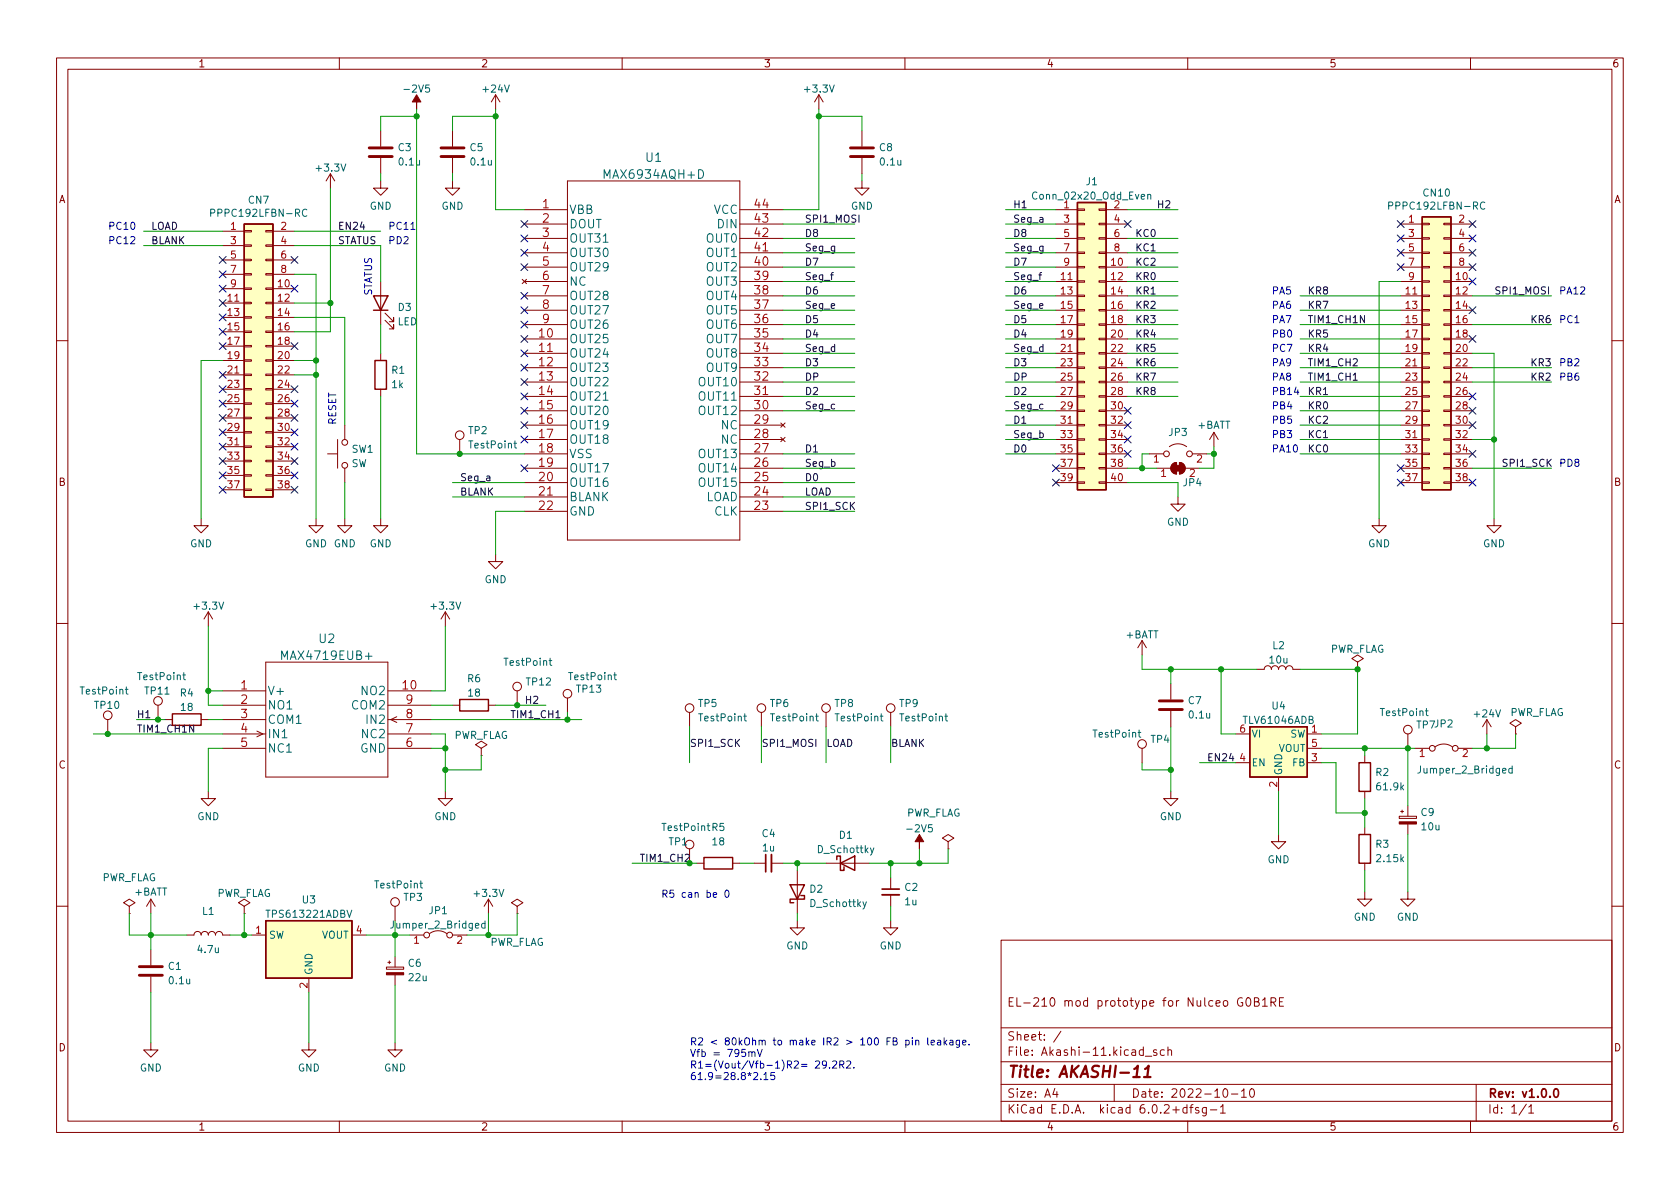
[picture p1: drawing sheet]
<svg xmlns="http://www.w3.org/2000/svg" width="297mm" height="210mm" viewBox="0 0 297 210" stroke-linecap="round" stroke-linejoin="round" font-family="sans-serif">
<g fill="none" stroke="#840000" stroke-width=".18">
<path d="M10 10.2h277v190.1h-277zM12 12.2h273v186.1h-273zM60 10.2v2M87.6 16.8l-.7 1.2M87.6 16.8v2.5M87.6 16.8l.8 1.2M110 10.2v2M144.8 16.8l-.8 1.2M144.8 16.8v2.5M144.8 16.8l.7 1.2M160 10.2v2M210 10.2v2"/>
<path d="M260 10.2v2M58.4 30.7l-.7 1.3M58.4 30.7v2.6M58.4 30.7l.8 1.3M67.3 32v1.3h1.3l-1.3 1.2-1.3-1.2h1.3M67.3 23.1v2.8M67.3 27.9v2.8M80 32v1.3h1.3l-1.3 1.2-1.3-1.2h1.3M80 23.1v2.8M80 27.9v2.8M92.7 37.1h7.6M92.7 39.6h7.6"/>
<path d="M100.3 32h30.5v63.5h-30.5zM130.8 37.1h7.6M130.8 39.6h7.6M152.4 32v1.3h1.3l-1.3 1.2-1.3-1.2h1.3M152.4 23.1v2.8M152.4 27.9v2.8M186.7 37.1h3.8M186.7 39.6h3.8M190.5 39.5h1.3v.2h-1.3zM190.5 37h1.3v.2h-1.3zM194.3 39.5h1.3v.2h-1.3zM194.3 37h1.3v.2h-1.3z"/>
<path d="M195.6 37.1h3.8M195.6 39.6h3.8M247.6 39.6h3.9M251.5 39.5h1.2v.2h-1.2zM255.3 39.5h1.2v.2h-1.2zM256.5 39.6h3.8M39.4 40.9h3.8M39.4 51h3.8M39.4 53.6h3.8M39.4 56.1h3.8M39.4 58.7h3.8M39.4 43.4h3.8"/>
<path d="M39.4 46h3.8M39.4 48.5h3.8M43.2 58.5h1.2v.3h-1.2zM43.2 56h1.2v.3h-1.2zM43.2 53.5h1.2v.2h-1.2zM43.2 50.9h1.2v.3h-1.2zM43.2 48.4h1.2v.2h-1.2zM43.2 45.8h1.2v.3h-1.2zM43.2 43.3h1.2v.3h-1.2zM43.2 40.8h1.2v.2h-1.2zM47 58.5h1.3v.3h-1.3zM47 56h1.3v.3h-1.3z"/>
<path d="M47 53.5h1.3v.2h-1.3zM47 50.9h1.3v.3h-1.3zM47 48.4h1.3v.2h-1.3zM47 45.8h1.3v.3h-1.3zM47 43.3h1.3v.3h-1.3zM47 40.8h1.3v.2h-1.3zM48.3 40.9h3.8M48.3 51h3.8M48.3 53.6h3.8M48.3 56.1h3.8M48.3 58.7h3.8M48.3 43.4h3.8"/>
<path d="M48.3 46h3.8M48.3 48.5h3.8M67.3 49.8v7.6M68.1 56.6l1.5 1.6v-.8v.8h-.8M68.1 55.4l1.5 1.5v-.8v.8h-.8M92.3 49.4l.8 .8M92.7 59.9h7.6M92.7 42.2h7.6M92.7 57.4h7.6M92.7 54.9h7.6M92.7 52.3h7.6M92.7 49.8h7.6"/>
<path d="M92.7 44.7h7.6M92.7 47.2h7.6M93.1 49.4l-.8 .8M130.8 59.9h7.6M130.8 42.2h7.6M130.8 57.4h7.6M130.8 54.9h7.6M130.8 52.3h7.6M130.8 49.8h7.6M130.8 44.7h7.6M130.8 47.2h7.6M186.7 59.9h3.8"/>
<path d="M186.7 42.2h3.8M186.7 57.4h3.8M186.7 54.9h3.8M186.7 52.3h3.8M186.7 49.8h3.8M186.7 44.7h3.8M186.7 47.2h3.8M190.5 59.8h1.3v.3h-1.3zM190.5 57.3h1.3v.2h-1.3zM190.5 54.7h1.3v.3h-1.3zM190.5 52.2h1.3v.2h-1.3zM190.5 49.7h1.3v.2h-1.3z"/>
<path d="M190.5 47.1h1.3v.3h-1.3zM190.5 44.6h1.3v.2h-1.3zM190.5 42h1.3v.3h-1.3zM194.3 59.8h1.3v.3h-1.3zM194.3 57.3h1.3v.2h-1.3zM194.3 54.7h1.3v.3h-1.3zM194.3 52.2h1.3v.2h-1.3zM194.3 49.7h1.3v.2h-1.3zM194.3 47.1h1.3v.3h-1.3zM194.3 44.6h1.3v.2h-1.3zM194.3 42h1.3v.3h-1.3zM195.6 59.9h3.8"/>
<path d="M195.6 42.2h3.8M195.6 57.4h3.8M195.6 54.9h3.8M195.6 52.3h3.8M195.6 49.8h3.8M195.6 44.7h3.8M195.6 47.2h3.8M247.6 59.9h3.9M247.6 42.2h3.9M247.6 57.4h3.9M247.6 54.9h3.9M247.6 52.3h3.9"/>
<path d="M247.6 49.8h3.9M247.6 44.7h3.9M247.6 47.2h3.9M251.5 59.8h1.2v.3h-1.2zM251.5 57.3h1.2v.2h-1.2zM251.5 54.7h1.2v.3h-1.2zM251.5 52.2h1.2v.2h-1.2zM251.5 49.7h1.2v.2h-1.2zM251.5 47.1h1.2v.3h-1.2zM251.5 44.6h1.2v.2h-1.2zM251.5 42h1.2v.3h-1.2zM255.3 59.8h1.2v.3h-1.2z"/>
<path d="M255.3 57.3h1.2v.2h-1.2zM255.3 54.7h1.2v.3h-1.2zM255.3 52.2h1.2v.2h-1.2zM255.3 49.7h1.2v.2h-1.2zM255.3 47.1h1.2v.3h-1.2zM255.3 44.6h1.2v.2h-1.2zM255.3 42h1.2v.3h-1.2zM256.5 59.9h3.8M256.5 42.2h3.8M256.5 57.4h3.8M256.5 54.9h3.8M256.5 52.3h3.8"/>
<path d="M256.5 49.8h3.8M256.5 44.7h3.8M256.5 47.2h3.8M10 60.2h2M39.4 61.2h3.8M39.4 63.7h3.8M39.4 66.3h3.8M39.4 68.8h3.8M39.4 71.4h3.8M39.4 73.9h3.8M39.4 76.4h3.8M39.4 79h3.8"/>
<path d="M43.2 78.9h1.2v.2h-1.2zM43.2 76.3h1.2v.3h-1.2zM43.2 73.8h1.2v.2h-1.2zM43.2 71.2h1.2v.3h-1.2zM43.2 68.7h1.2v.3h-1.2zM43.2 66.2h1.2v.2h-1.2zM43.2 63.6h1.2v.3h-1.2zM43.2 61.1h1.2v.2h-1.2zM47 78.9h1.3v.2h-1.3zM47 76.3h1.3v.3h-1.3zM47 73.8h1.3v.2h-1.3zM47 71.2h1.3v.3h-1.3z"/>
<path d="M47 68.7h1.3v.3h-1.3zM47 66.2h1.3v.2h-1.3zM47 63.6h1.3v.3h-1.3zM47 61.1h1.3v.2h-1.3zM48.3 61.2h3.8M48.3 63.7h3.8M48.3 66.3h3.8M48.3 68.8h3.8M48.3 71.4h3.8M48.3 73.9h3.8M48.3 76.4h3.8M48.3 79h3.8"/>
<path d="M59.7 77.7v5.1M61 75.2v2.5M67.3 62.5v1.2M67.3 68.8v1.3M81.3 77.7v2.6M92.7 62.5h7.6M92.7 65h7.6M92.7 67.6h7.6M92.7 70.1h7.6M92.7 72.6h7.6M92.7 75.2h7.6M92.7 77.7h7.6"/>
<path d="M130.8 62.5h7.6M130.8 65h7.6M130.8 67.6h7.6M130.8 70.1h7.6M130.8 72.6h7.6M130.8 75.2h7.6M130.8 77.7h7.6M138 77.3l.8 .8M138 74.8l.8 .8M138.8 77.3l-.8 .8M138.8 74.8l-.8 .8M186.7 62.5h3.8"/>
<path d="M186.7 65h3.8M186.7 67.6h3.8M186.7 70.1h3.8M186.7 72.6h3.8M186.7 75.2h3.8M186.7 77.7h3.8M190.5 77.6h1.3v.2h-1.3zM190.5 75.1h1.3v.2h-1.3zM190.5 72.5h1.3v.3h-1.3zM190.5 70h1.3v.2h-1.3zM190.5 67.4h1.3v.3h-1.3zM190.5 64.9h1.3v.2h-1.3z"/>
<path d="M190.5 62.4h1.3v.2h-1.3zM194.3 77.6h1.3v.2h-1.3zM194.3 75.1h1.3v.2h-1.3zM194.3 72.5h1.3v.3h-1.3zM194.3 70h1.3v.2h-1.3zM194.3 67.4h1.3v.3h-1.3zM194.3 64.9h1.3v.2h-1.3zM194.3 62.4h1.3v.2h-1.3zM195.6 62.5h3.8M195.6 65h3.8M195.6 67.6h3.8M195.6 70.1h3.8"/>
<path d="M195.6 72.6h3.8M195.6 75.2h3.8M195.6 77.7h3.8M206.8 79a2.54 2.54 0 0 1 3 0M214.6 76.4l-.7 1.3M214.6 76.4v2.6M214.6 76.4l.8 1.3M247.6 62.5h3.9M247.6 65h3.9M247.6 67.6h3.9M247.6 70.1h3.9M247.6 72.6h3.9"/>
<path d="M247.6 75.2h3.9M247.6 77.7h3.9M251.5 77.6h1.2v.2h-1.2zM251.5 75.1h1.2v.2h-1.2zM251.5 72.5h1.2v.3h-1.2zM251.5 70h1.2v.2h-1.2zM251.5 67.4h1.2v.3h-1.2zM251.5 64.9h1.2v.2h-1.2zM251.5 62.4h1.2v.2h-1.2zM255.3 77.6h1.2v.2h-1.2zM255.3 75.1h1.2v.2h-1.2zM255.3 72.5h1.2v.3h-1.2z"/>
<path d="M255.3 70h1.2v.2h-1.2zM255.3 67.4h1.2v.3h-1.2zM255.3 64.9h1.2v.2h-1.2zM255.3 62.4h1.2v.2h-1.2zM256.5 62.5h3.8M256.5 65h3.8M256.5 67.6h3.8M256.5 70.1h3.8M256.5 72.6h3.8M256.5 75.2h3.8M256.5 77.7h3.8M285 60.2h2"/>
<path d="M35.6 91.7v1.3h1.2l-1.2 1.2-1.3-1.2h1.3M39.4 81.5h3.8M39.4 84.1h3.8M39.4 86.6h3.8M43.2 86.5h1.2v.2h-1.2zM43.2 83.9h1.2v.3h-1.2zM43.2 81.4h1.2v.3h-1.2zM47 86.5h1.3v.2h-1.3zM47 83.9h1.3v.3h-1.3zM47 81.4h1.3v.3h-1.3zM48.3 81.5h3.8M48.3 84.1h3.8"/>
<path d="M48.3 86.6h3.8M55.9 91.7v1.3h1.2l-1.2 1.2-1.3-1.2h1.3M57.9 80.3h1.8M61 91.7v1.3h1.2l-1.2 1.2-1.3-1.2h1.3M61 82.8v2.5M67.3 91.7v1.3h1.3l-1.3 1.2-1.3-1.2h1.3M87.6 98v1.3h1.3l-1.3 1.3-1.2-1.3h1.2M92.7 80.3h7.6M92.7 82.8h7.6M92.7 85.3h7.6M92.7 87.9h7.6M92.7 90.4h7.6"/>
<path d="M130.8 80.3h7.6M130.8 82.8h7.6M130.8 85.3h7.6M130.8 87.9h7.6M130.8 90.4h7.6M186.7 80.3h3.8M186.7 82.8h3.8M186.7 85.3h3.8M190.5 85.2h1.3v.3h-1.3zM190.5 82.7h1.3v.2h-1.3zM190.5 80.1h1.3v.3h-1.3zM194.3 85.2h1.3v.3h-1.3z"/>
<path d="M194.3 82.7h1.3v.2h-1.3zM194.3 80.1h1.3v.3h-1.3zM195.6 80.3h3.8M195.6 82.8h3.8M195.6 85.3h3.8M203.2 80.3h2.5M204.5 82.8h2.5M207.3 82.1l.7-.3v2a1.02 1.02 0 0 1-.9-.6 1.02 1.02 0 0 1 .2-1.1zM208.3 87.9v1.2h1.2l-1.2 1.3-1.3-1.3h1.3M208.5 81.8a1.02 1.02 0 0 1 1 1 1.02 1.02 0 0 1-1 1zM209.5 82.8h2.6M210.8 80.3h2.6"/>
<path d="M243.8 91.7v1.3h1.3l-1.3 1.2-1.2-1.2h1.2M247.6 80.3h3.9M247.6 82.8h3.9M247.6 85.3h3.9M251.5 85.2h1.2v.3h-1.2zM251.5 82.7h1.2v.2h-1.2zM251.5 80.1h1.2v.3h-1.2zM255.3 85.2h1.2v.3h-1.2zM255.3 82.7h1.2v.2h-1.2zM255.3 80.1h1.2v.3h-1.2zM256.5 80.3h3.8M256.5 82.8h3.8"/>
<path d="M256.5 85.3h3.8M264.2 91.7v1.3h1.2l-1.2 1.2-1.3-1.2h1.3M10 110.2h2M36.8 108.2l-.7 1.3M36.8 108.2v2.5M36.8 108.2l.8 1.3M47 117.1h21.6v20.3h-21.6zM78.7 108.2l-.7 1.3M78.7 108.2v2.5M78.7 108.2l.8 1.3M201.9 113.3l-.7 1.2M201.9 113.3v2.5"/>
<path d="M201.9 113.3l.8 1.2M222.2 118.4h1.3a.64 .64 0 0 1 .7-.7 .64 .64 0 0 1 .6 .7 .64 .64 0 0 1 .6-.7 .64 .64 0 0 1 .7 .7 .64 .64 0 0 1 .6-.7 .64 .64 0 0 1 .6 .7 .64 .64 0 0 1 .7-.7 .64 .64 0 0 1 .6 .7h1.3M240 117.1l1-.6-1-.7-1 .7 1 .6v1.3M240 118.4h.1M285 110.2h2M19 127.2v2.6M27.9 124.7v2.5M29.2 127.2h1.3M35.6 127.2h1.2M36.8 139.9v1.3h1.3l-1.3 1.3-1.2-1.3h1.2M39.4 129.8h7.6M39.4 132.3h7.6"/>
<path d="M39.4 124.7h7.6M39.4 127.2h7.6M39.4 122.2h7.6M45.4 129.3l1.1 .5-1.1 .5M68.6 129.8h7.6M68.6 132.3h7.6M68.6 124.7h7.6M68.6 127.2h7.6M68.6 122.2h7.6M70.2 126.7l-1.1 .5 1.1 .6M78.7 139.9v1.3h1.3l-1.3 1.3-1.2-1.3h1.2M80 124.7h1.3"/>
<path d="M85.1 132.3l1-.6-1-.6-1 .6 1 .6v1.3M85.1 133.6h.1M86.4 124.7h1.2M91.4 122.2v2.5M100.3 123.4v2.6M121.9 126v2.5M134.6 126v2.5M146 126v2.5M157.5 126v2.5M201.9 132.3v2.6M207 139.9v1.3h1.3l-1.3 1.3-1.3-1.3h1.3M207 120.9v2.8"/>
<path d="M207 125.7v2.8M218.4 129.8h2.6M218.4 134.9h2.6M226.1 137.4v2.5M231.1 129.8h2.6M231.1 134.9h2.6M231.1 132.3h2.6M241.3 133.6v1.3M241.3 139.9v1.3M248.9 129.8v2.5M250.2 132.3h2.5M253.7 132.1a2.54 2.54 0 0 1 3.1 0"/>
<path d="M257.8 132.3h2.5M262.9 127.2l-.8 1.3M262.9 127.2v2.6M262.9 127.2l.8 1.3M268 128.5l1-.6-1-.7-1 .7 1 .6v1.3M268 129.8h.1M26.7 159v2.5M26.7 159l-.8 1.3M26.7 159l.7 1.3M86.4 159l-.8 1.3M86.4 159v2.5M86.4 159l.7 1.3"/>
<path d="M121.9 150.1v2.5M123.2 152.6h1.3M129.5 152.6h1.3M133.3 152.6h2.1M136.4 152.6h2M141 153.9v7.6M146 152.6h7.7M157.5 155.2v2M157.5 158.2v2.1M167.6 148.8l1.1-.6-1.1-.6-1 .6 1 .6v1.3M167.6 150.1h.1M226.1 147.6v1.2h1.2l-1.2 1.3-1.3-1.3h1.3"/>
<path d="M241.3 157.7v1.3h1.3l-1.3 1.3-1.3-1.3h1.3M241.3 146.3v1.3M241.3 152.6v1.3M247.4 144.3h3v.4h-3zM247.6 143.5h.6M247.9 143.3v.5M248.9 157.7v1.3h1.3l-1.3 1.3-1.3-1.3h1.3M248.9 142.5v1.8M248.9 145.7v1.9M10 160.2h2M22.9 160.3l1-.7-1-.6-1.1 .6 1.1 .7v1.2M22.9 161.5h.1"/>
<path d="M26.7 167.9v2.8M26.7 172.7v2.8M33 165.3h1.3a.64 .64 0 0 1 .6-.6 .64 .64 0 0 1 .7 .6 .64 .64 0 0 1 .6-.6 .64 .64 0 0 1 .6 .6 .64 .64 0 0 1 .7-.6 .64 .64 0 0 1 .6 .6 .64 .64 0 0 1 .6-.6 .64 .64 0 0 1 .7 .6h1.2M43.2 160.3l1-.7-1-.6-1 .6 1 .7v1.2M43.2 161.5h.1M44.4 165.3h2.6M54.6 173v2.5M62.2 165.3h2.6M68.3 171h3.1v.4h-3.1zM68.6 170.2h.5M68.8 169.9v.5M69.8 160.3v2.5"/>
<path d="M69.8 169.2v1.8M69.8 172.4v1.8M72.4 165.3h2.5M75.9 165.1a2.54 2.54 0 0 1 3.1 0M80 165.3h2.5M91.4 160.3l1.1-.7-1.1-.6-1 .6 1 .7v1.2M91.4 161.5h.1M141 162.8v1.3h1.2l-1.2 1.2-1.3-1.2h1.3M157.5 162.8v1.3h1.2l-1.2 1.2-1.3-1.2h1.3M177 166.3h108v32h-108zM219.6 176.5a.74 .74 0 0 0-.9 .5 .74 .74 0 0 0 .6 .9l.4-.1v-.5h-.3M220.4 176.6l.2-.2a.81 .81 0 0 1 .6 .7 .81 .81 0 0 1-.3 .8h-.1a.81 .81 0 0 1-.4-1.3z"/>
<path d="M221.8 177.1h.6l.2-.2-.2-.4-.6-.1v1.5h.6l.2-.3a.39 .39 0 0 0-.3-.5M223.2 176.9l.4-.5v1.5M223.2 177.9h.9M224.7 177.2l.7-.1 .2-.2-.1-.3-.2-.2h-.6v1.5M225.1 177.2l.5 .7M226.2 177.1h.5M226.9 176.4h-.7v1.5h.7M285 160.2h2M26.7 184.4v1.3h1.2l-1.2 1.2-1.3-1.2h1.3M54.6 184.4v1.3h1.3l-1.3 1.2-1.3-1.2h1.3M60 198.3v2M69.8 184.4v1.3h1.3l-1.3 1.2-1.2-1.2h1.2"/>
<path d="M110 198.3v2M160 198.3v2M177 194.8h108M177 191.8h108M177 187.8h108M177 181.8h108M186.5 192.5l-.4 1h1M186.9 193v1M187.6 182.4l-1.3 1.9M197 191.8v3M202.5 186.8h1.1M204.5 185.7l-.4-.1-.2 .2 .1 .3 .5 .1v.4h-.6"/>
<path d="M205.9 185.7l-.5-.1-.3 .3v.4l.2 .3h.6M206.5 185.8l.2-.2 .4 .1v.9M206.5 185.1v1.5M209.9 195.9l-.5-.1-.3 .3v.4l.2 .3h.6M209.9 195.3v1.5M210 198.3v2M210.4 195.8h.5M210.9 195.3l-.3 .2v1.3M211.9 195.9l-.3-.1-.2 .2v.3l.5 .1v.4h-.5M213.3 195.8v1.2l-.3 .3h-.4M213.3 195.9l-.4-.1-.3 .3v.4l.1 .3h.6M214 196.3h1.1"/>
<path d="M215.8 195.8l.4-.5v1.5M215.8 196.8h.8M216.4 192.6l.2-.1a.81 .81 0 0 1 .6 .7 .81 .81 0 0 1-.3 .8h-.2a.81 .81 0 0 1-.6-.6 .81 .81 0 0 1 .3-.8zM217.7 193.5h1.2M219.5 193l.4-.5v1.5M219.5 194h.9M221.1 192.7l.2-.2a.81 .81 0 0 1 .6 .7 .81 .81 0 0 1-.3 .8h-.2a.81 .81 0 0 1-.3-1.3zM260 198.3v2M261 191.8v6.5M269.9 195.3l-1.3 1.9M270.3 195.8l.4-.5v1.5M270.3 196.8h.9"/>
<circle cx="61" cy="78.2" r=".51"/>
<circle cx="81.3" cy="77" r=".76"/>
<circle cx="61" cy="82.3" r=".51"/>
<circle cx="206.2" cy="80.3" r=".51"/>
<circle cx="210.3" cy="80.3" r=".51"/>
<circle cx="19" cy="126.5" r=".76"/>
<circle cx="27.9" cy="123.9" r=".76"/>
<circle cx="91.4" cy="121.4" r=".76"/>
<circle cx="100.3" cy="122.7" r=".76"/>
<circle cx="121.9" cy="125.2" r=".76"/>
<circle cx="134.6" cy="125.2" r=".76"/>
<circle cx="146" cy="125.2" r=".76"/>
<circle cx="157.5" cy="125.2" r=".76"/>
<circle cx="201.9" cy="131.6" r=".76"/>
<circle cx="248.9" cy="129" r=".76"/>
<circle cx="253.2" cy="132.3" r=".51"/>
<circle cx="257.3" cy="132.3" r=".51"/>
<circle cx="69.8" cy="159.5" r=".76"/>
<circle cx="121.9" cy="149.3" r=".76"/>
<circle cx="75.4" cy="165.3" r=".51"/>
<circle cx="79.5" cy="165.3" r=".51"/>
</g>
<path d="M135.4 151.1v3.1M156 157.2h3M274.9 192.6l.2-.1a.81 .81 0 0 1 .5 .7 .81 .81 0 0 1-.3 .8h-.1a.82 .82 0 0 1-.6-.6 .82 .82 0 0 1 .3-.8z" fill="none" stroke="#840000" stroke-width=".3"/>
<path d="M200.4 190.5h1.1M200.5 189l.7-.5-.3 2M202.3 190.5h1.1M202.5 189l.6-.5-.3 2" fill="none" stroke="#840000" stroke-width=".4"/>
<g fill="none" stroke="#006464" stroke-width=".18">
<path d="M37.3 37.7l.6-.1 .1-.2-.1-.3-.6-.1v1.3M54.2 37.1a.6 .6 0 0 0-.8 .4 .6 .6 0 0 0 .6 .8l.2-.2M202.9 34.5l.2-.1h.3l.1 .8M202.9 34.4v.8M245.5 36.4l.6-.1 .2-.2-.1-.3-.7-.1v1.3M262.5 35.8a.6 .6 0 0 0-.8 .5 .6 .6 0 0 0 .6 .7l.2-.1M90.9 78.4h.4M91 78v1.1l.3 .1M32.3 119.4h.5M32.5 118.9v1.1l.3 .2M97.1 116.8h.5M97.3 116.4v1.1l.3 .2"/>
<path d="M108.5 119.4h.5M108.7 118.9v1.1l.3 .2M22.2 121.9h.4M22.3 121.5v1.1l.3 .1M131.5 126.6h.5M131.7 126.2v1.1l.3 .2M144.2 126.6h.5M144.4 126.2v1.1l.3 .2M155.6 126.6h.5M155.8 126.2v1.1l.3 .2M167.1 126.6h.4M167.2 126.2v1.1l.3 .2"/>
<path d="M201.2 129.5h.5M201.4 129.1v1.1l.3 .2M252 125.7h.5M252.2 125.3v1.1l.3 .2M267.4 135.9h-.4l-.2 .2 .1 .6h.5M267.4 135.4v1.3M74.2 156.2h.5M74.4 155.8v1.1l.3 .1M153.2 159.5l-.4 1.1-.2 .1M154.5 149.9l-.4 1.2-.2 .1M61.4 160.9l.4 1.3 .4-1.3M85.8 163.3h-.4l-.2 .2 .1 .6h.5"/>
<path d="M85.8 162.9v1.2"/>
</g>
<g fill="none" stroke="#840000" stroke-width=".25">
<path d="M43.2 39.6h5.1v48.3h-5.1zM190.5 35.8h5.1v50.8h-5.1zM251.5 38.3h5v48.3h-5zM66 52.3h2.6l-1.3 2.6zM66 54.9h2.6M66.3 63.7h2v5.1h-2zM30.5 126.2h5.1v2.1h-5.1zM81.3 123.7h5.1v2h-5.1zM221 128.5h10.1v8.9h-10.1zM240.3 134.9h2v5h-2zM124.5 151.6h5v2.1h-5zM139.7 156.5h2.5l-1.2 2.5z"/>
<path d="M141.6 158.4h.6v.6h-2.5v.6h.6M148 152v-.6h.6v2.5h.6v-.6M148.6 152.6l2.5-1.2v2.5zM240.3 147.6h2v5h-2zM47 162.8h15.2v10.2h-15.2z"/>
</g>
<g fill="#ffffc2" stroke="#ffffc2" stroke-width=".18">
<path d="M221 128.5h10.1v8.9h-10.1z"/>
<path d="M251.5 38.3h5v48.3h-5z"/>
<path d="M43.2 39.6h5.1v48.3h-5.1z"/>
<path d="M47 162.8h15.2v10.2h-15.2z"/>
<path d="M190.5 35.8h5.1v50.8h-5.1z"/>
</g>
<path d="M65.3 27.7h4M65.3 26.2h4M78 27.7h4M78 26.2h4M150.4 27.7h4M150.4 26.2h4M205 125.5h4M205 123.9h4M24.6 172.5h4.1M24.6 170.9h4.1" fill="none" stroke="#840000" stroke-width=".51"/>
<g fill="#840000" stroke="#840000" stroke-width=".18">
<path d="M68.3 172h3.1v.4h-3.1z"/>
<path d="M247.4 145.3h3v.4h-3z"/>
<path d="M207.8 82.3h1v1h-1z"/>
<path d="M207.3 82.1l.7-.3v2a1.02 1.02 0 0 1-.9-.6 1.02 1.02 0 0 1 .2-1.1z"/>
<path d="M208.5 81.8a1.02 1.02 0 0 1 1 1 1.02 1.02 0 0 1-1 1z"/>
<path d="M73.7 16.8l.7 1.2h-.7v1.3v-1.3h-.8z"/>
<path d="M162.6 147.6l.7 1.2h-.7v1.3v-1.3h-.8z"/>
</g>
<path d="M136.4 151.1v3.1M156 158.2h3" fill="none" stroke="#840000" stroke-width=".33"/>
<path d="M239.3 67.2h.7M98.3 126.9h.7" fill="none" stroke="#0f0f0f" stroke-width=".18"/>
<g fill="none" stroke="#0000c2" stroke-width=".18">
<path d="M72.6 40.6h.8M128.3 157.5l.2-.1a.68 .68 0 0 1 .4 .6 .68 .68 0 0 1-.4 .7l-.2-.1-.1-.4zM132.4 186.1l.2-.1h.3v.8M132.9 186.2l.2-.2h.3l.1 .8M133.9 185.6l.4 1.2 .5-1.2M134.5 190.8v.1M135.1 190l.3-.3v1.2M135.1 190.9h.7M136.9 189.7h-.6v.6l.2-.2 .4 .1 .1 .2-.1 .4-.1 .1-.5-.1M146.1 188.2l-.2 .2h-.3l-.2-.2 .1-.5 .4-.1 .2 .1a.84 .84 0 0 1-.3 1.2h-.3M146.7 188.8v.1M147.2 187.7l.5-.1 .2 .4-.7 .9h.7"/>
<path d="M148.5 188.3l.6-.1 .1-.2v-.3l-.7-.1v1.3M148.8 188.3l.4 .6M149.7 187.7l.5-.1 .2 .4-.8 .9h.8M151 188.8v.1M161.3 183.5v.1M161.3 183.9v.9M161.9 184.1l.2-.2 .3 .1 .1 .8M161.9 183.9v.9M164 183.5v1.1l.2 .2M164.6 184.4l.6-.2v-.2l-.4-.1-.2 .2 .1 .6h.5M165.8 184h.5v.8M166.3 184.2l-.4 .1-.2 .2 .2 .3 .4-.1"/>
<path d="M166.9 183.5v1.3M167.1 184.3l.3 .5M167.4 183.9l-.5 .5M168 184h.4l.1 .8M168.5 184.2l-.4 .1-.2 .2 .2 .3 .4-.1M169.7 183.9v1.1l-.3 .2h-.3M169.7 184l-.4-.1-.3 .3 .2 .5h.5M170.2 184.4l.6-.2-.1-.2-.3-.1-.2 .2 .1 .6h.4M171.3 184.7v.1"/>
</g>
<g fill="none" stroke="#009600" stroke-width=".18">
<path d="M73.7 19.3v61h19M87.6 19.3v17.8h5.1M144.8 19.3v17.8h-6.4M58.4 33.3v25.4h-6.3M67.3 30.7v1.3M73.7 20.6h-6.4v2.5M80 30.7v1.3M87.6 20.6h-7.6v2.5M138.4 39.6h12.7M144.8 20.6h7.6v2.5M152.4 30.7v1.3M177.8 37.1h8.9"/>
<path d="M177.8 39.6h8.9M199.4 37.1h8.9M25.4 40.9h14M25.4 43.4h14M52.1 43.4h15.2v6.4M52.1 40.9h15.2M52.1 56.1h8.9v19.1M52.1 48.5h3.8v43.2M52.1 53.6h6.3M67.3 57.4v5.1M138.4 52.3h12.7M138.4 57.4h12.7"/>
<path d="M138.4 44.7h12.7M138.4 42.2h12.7M138.4 47.2h12.7M138.4 49.8h12.7M138.4 59.9h12.7M138.4 54.9h12.7M177.8 52.3h8.9M177.8 57.4h8.9M177.8 44.7h8.9M177.8 42.2h8.9M177.8 47.2h8.9M177.8 49.8h8.9"/>
<path d="M177.8 59.9h8.9M177.8 54.9h8.9M199.4 52.3h8.9M199.4 57.4h8.9M199.4 44.7h8.9M199.4 42.2h8.9M199.4 47.2h8.9M199.4 49.8h8.9M199.4 59.9h8.9M199.4 54.9h8.9M229.9 52.3h17.7M229.9 57.4h17.7"/>
<path d="M229.9 59.9h17.7M229.9 54.9h17.7M247.6 49.8h-3.8v41.9M260.3 52.3h14M260.3 57.4h14M39.4 63.7h-3.8v28M52.1 66.3h3.8M52.1 63.7h3.8M67.3 70.1v21.6M138.4 70.1h12.7M138.4 62.5h12.7M138.4 65h12.7"/>
<path d="M138.4 67.6h12.7M138.4 72.6h12.7M177.8 70.1h8.9M177.8 62.5h8.9M177.8 65h8.9M177.8 67.6h8.9M177.8 72.6h8.9M177.8 75.2h8.9M177.8 77.7h8.9M199.4 70.1h8.9M199.4 62.5h8.9M199.4 65h8.9"/>
<path d="M199.4 67.6h8.9M214.6 79v3.8h-2.5M229.9 70.1h17.7M229.9 62.5h17.7M229.9 65h17.7M229.9 67.6h17.7M229.9 72.6h17.7M229.9 75.2h17.7M229.9 77.7h17.7M260.3 62.5h3.9v29.2M260.3 65h14M260.3 67.6h14"/>
<path d="M260.3 77.7h3.9M61 85.3v6.4M80 85.3h12.7M80 87.9h12.7M92.7 90.4h-5.1v7.6M138.4 80.3h12.7M138.4 82.8h12.7M138.4 85.3h12.7M138.4 87.9h12.7M138.4 90.4h12.7M177.8 80.3h8.9M199.4 82.8h5.1"/>
<path d="M199.4 85.3h8.9v2.6M203.2 80.3h-1.3v2.5M213.4 80.3h1.2M229.9 80.3h17.7M260.3 82.8h14M36.8 110.7v14h2.6M78.7 110.7v11.5h-2.5M201.9 115.8v2.6h20.3M207 118.4v2.5M215.9 118.4v11.4h2.5M229.9 118.4h10.1v11.4h-6.3M16.5 129.8h22.9"/>
<path d="M24.1 127.2h5.1M36.8 127.2h2.6M36.8 122.2h2.6M39.4 132.3h-2.6v7.6M76.2 127.2h26.7M76.2 129.8h2.5v10.1M76.2 132.3h2.5M76.2 124.7h3.8M85.1 133.6v2.5h-6.4M87.6 124.7h8.9M100.3 126v1.2M121.9 128.5v6.4"/>
<path d="M134.6 128.5v6.4M146 128.5v6.4M157.5 128.5v6.4M201.9 134.9v1.2h5.1M207 128.5v11.4M212.1 134.9h6.3M226.1 139.9v7.7M233.7 132.3h16.5M233.7 134.9h2.5v8.9h5.1M241.3 132.3v1.3M248.9 132.3v10.2M262.9 129.8v2.5"/>
<path d="M268 129.8v2.5h-7.7M111.8 152.6h11.4M130.8 152.6h2.5M138.4 152.6h7.6M141 152.6v1.3M157.5 152.6v2.6M162.6 150.1v2.5M167.6 150.1v2.5h-13.9M241.3 141.2v5.1M241.3 153.9v3.8M248.9 147.6v10.1M22.9 161.5v3.8h10.1"/>
<path d="M26.7 161.5v6.4M26.7 175.5v8.9M40.6 165.3h3.8M43.2 161.5v3.8M54.6 175.5v8.9M64.8 165.3h7.6M69.8 162.8v6.4M69.8 174.2v10.2M86.4 161.5v3.8M91.4 161.5v3.8h-8.9M141 161.5v1.3M157.5 160.3v2.5"/>
</g>
<g fill="none" stroke="#000084" stroke-width=".18">
<path d="M92.1 39l1.2 1.2M93.3 39l-1.2 1.2M198.8 39l1.2 1.2M200 39l-1.2 1.2M247 39l1.3 1.2M248.3 39l-1.3 1.2M259.7 39l1.3 1.2M261 39l-1.3 1.2M38.8 58.1l1.2 1.2M38.8 53l1.2 1.2M38.8 55.5l1.2 1.2M38.8 50.4l1.2 1.3"/>
<path d="M38.8 47.9l1.2 1.2M38.8 45.4l1.2 1.2M40 58.1l-1.2 1.2M40 53l-1.2 1.2M40 55.5l-1.2 1.2M40 50.4l-1.2 1.3M40 47.9l-1.2 1.2M40 45.4l-1.2 1.2M51.5 45.4l1.2 1.2M51.5 50.4l1.2 1.3M52.7 45.4l-1.2 1.2M52.7 50.4l-1.2 1.3"/>
<path d="M92.1 59.3l1.2 1.2M92.1 56.8l1.2 1.2M92.1 54.2l1.2 1.3M92.1 51.7l1.2 1.2M92.1 44.1l1.2 1.2M92.1 46.6l1.2 1.2M92.1 41.5l1.2 1.3M93.3 59.3l-1.2 1.2M93.3 56.8l-1.2 1.2M93.3 54.2l-1.2 1.3M93.3 51.7l-1.2 1.2M93.3 44.1l-1.2 1.2"/>
<path d="M93.3 46.6l-1.2 1.2M93.3 41.5l-1.2 1.3M247 46.6l1.3 1.2M247 41.5l1.3 1.3M247 44.1l1.3 1.2M248.3 41.5l-1.3 1.3M248.3 46.6l-1.3 1.2M248.3 44.1l-1.3 1.2M259.7 46.6l1.3 1.2M259.7 59.3l1.3 1.2M259.7 54.2l1.3 1.3M259.7 49.2l1.3 1.2"/>
<path d="M259.7 44.1l1.3 1.2M259.7 41.5l1.3 1.3M261 46.6l-1.3 1.2M261 59.3l-1.3 1.2M261 54.2l-1.3 1.3M261 49.2l-1.3 1.2M261 44.1l-1.3 1.2M261 41.5l-1.3 1.3M38.8 65.7l1.2 1.2M38.8 78.4l1.2 1.2M38.8 75.8l1.2 1.3M38.8 73.3l1.2 1.2"/>
<path d="M38.8 60.6l1.2 1.2M38.8 68.2l1.2 1.2M38.8 70.8l1.2 1.2M40 65.7l-1.2 1.2M40 78.4l-1.2 1.2M40 75.8l-1.2 1.3M40 73.3l-1.2 1.2M40 60.6l-1.2 1.2M40 70.8l-1.2 1.2M40 68.2l-1.2 1.2M51.5 70.8l1.2 1.2M51.5 73.3l1.2 1.2"/>
<path d="M51.5 75.8l1.2 1.3M51.5 60.6l1.2 1.2M51.5 68.2l1.2 1.2M51.5 78.4l1.2 1.2M52.7 73.3l-1.2 1.2M52.7 70.8l-1.2 1.2M52.7 60.6l-1.2 1.2M52.7 75.8l-1.2 1.3M52.7 68.2l-1.2 1.2M52.7 78.4l-1.2 1.2M92.1 61.9l1.2 1.2M92.1 66.9l1.2 1.3"/>
<path d="M92.1 64.4l1.2 1.2M92.1 77.1l1.2 1.2M92.1 74.6l1.2 1.2M92.1 69.5l1.2 1.2M92.1 72l1.2 1.2M93.3 61.9l-1.2 1.2M93.3 66.9l-1.2 1.3M93.3 64.4l-1.2 1.2M93.3 77.1l-1.2 1.2M93.3 74.6l-1.2 1.2M93.3 69.5l-1.2 1.2M93.3 72l-1.2 1.2"/>
<path d="M198.8 79.6l1.2 1.3M198.8 72l1.2 1.2M198.8 74.6l1.2 1.2M198.8 77.1l1.2 1.2M200 79.6l-1.2 1.3M200 72l-1.2 1.2M200 74.6l-1.2 1.2M200 77.1l-1.2 1.2M259.7 79.6l1.3 1.3M259.7 69.5l1.3 1.2M259.7 74.6l1.3 1.2M259.7 72l1.3 1.2"/>
<path d="M261 69.5l-1.3 1.2M261 79.6l-1.3 1.3M261 72l-1.3 1.2M261 74.6l-1.3 1.2M38.8 86l1.2 1.2M38.8 83.5l1.2 1.2M38.8 80.9l1.2 1.2M40 86l-1.2 1.2M40 83.5l-1.2 1.2M40 80.9l-1.2 1.2M51.5 80.9l1.2 1.2M51.5 83.5l1.2 1.2"/>
<path d="M51.5 86l1.2 1.2M52.7 80.9l-1.2 1.2M52.7 83.5l-1.2 1.2M52.7 86l-1.2 1.2M92.1 82.2l1.2 1.2M93.3 82.2l-1.2 1.2M186.1 84.7l1.2 1.2M186.1 82.2l1.2 1.2M187.3 84.7l-1.2 1.2M187.3 82.2l-1.2 1.2M247 82.2l1.3 1.2M247 84.7l1.3 1.2"/>
<path d="M248.3 82.2l-1.3 1.2M248.3 84.7l-1.3 1.2M259.7 84.7l1.3 1.2M261 84.7l-1.3 1.2"/>
</g>
<g fill="#009600" stroke="#009600" stroke-width=".18">
<circle cx="121.9" cy="152.6" r=".46"/>
<circle cx="162.6" cy="152.6" r=".46"/>
<circle cx="157.5" cy="152.6" r=".46"/>
<circle cx="141" cy="152.6" r=".46"/>
<circle cx="144.8" cy="20.6" r=".46"/>
<circle cx="215.9" cy="118.4" r=".46"/>
<circle cx="207" cy="118.4" r=".46"/>
<circle cx="207" cy="136.1" r=".46"/>
<circle cx="241.3" cy="132.3" r=".46"/>
<circle cx="241.3" cy="143.8" r=".46"/>
<circle cx="27.9" cy="127.2" r=".46"/>
<circle cx="19" cy="129.8" r=".46"/>
<circle cx="100.3" cy="127.2" r=".46"/>
<circle cx="78.7" cy="136.1" r=".46"/>
<circle cx="55.9" cy="66.3" r=".46"/>
<circle cx="55.9" cy="63.7" r=".46"/>
<circle cx="81.3" cy="80.3" r=".46"/>
<circle cx="91.4" cy="124.7" r=".46"/>
<circle cx="36.8" cy="122.2" r=".46"/>
<circle cx="58.4" cy="53.6" r=".46"/>
<circle cx="26.7" cy="165.3" r=".46"/>
<circle cx="43.2" cy="165.3" r=".46"/>
<circle cx="78.7" cy="132.3" r=".46"/>
<circle cx="86.4" cy="165.3" r=".46"/>
<circle cx="69.8" cy="165.3" r=".46"/>
<circle cx="73.7" cy="20.6" r=".46"/>
<circle cx="87.6" cy="20.6" r=".46"/>
<circle cx="214.6" cy="80.3" r=".46"/>
<circle cx="201.9" cy="82.8" r=".46"/>
<circle cx="240" cy="118.4" r=".46"/>
<circle cx="264.2" cy="77.7" r=".46"/>
<circle cx="248.9" cy="132.3" r=".46"/>
<circle cx="262.9" cy="132.3" r=".46"/>
</g>
<text font-size="2.8" fill="#840000" x="178" y="190.6">Title: AKASHI-11</text>
<g font-size="2.1" fill="#006464">
<text x="114.2" y="28.6">U1</text>
<text x="107.1" y="31.6">MAX6934AQH+D</text>
<text x="100.6" y="37.8">VBB</text>
<text x="100.6" y="40.4">DOUT</text>
<text x="126.1" y="37.8">VCC</text>
<text x="127" y="40.4">DIN</text>
<text x="100.6" y="42.9">OUT31</text>
<text x="100.6" y="45.4">OUT30</text>
<text x="100.6" y="48">OUT29</text>
<text x="125" y="48">OUT2</text>
<text x="125" y="45.4">OUT1</text>
<text x="125" y="42.9">OUT0</text>
<text x="100.6" y="50.5">NC</text>
<text x="100.6" y="53.1">OUT28</text>
<text x="125" y="53.1">OUT4</text>
<text x="125" y="50.5">OUT3</text>
<text x="100.6" y="55.6">OUT27</text>
<text x="100.6" y="58.1">OUT26</text>
<text x="125" y="58.1">OUT6</text>
<text x="125" y="55.6">OUT5</text>
<text x="100.6" y="60.7">OUT25</text>
<text x="100.6" y="63.2">OUT24</text>
<text x="100.6" y="65.8">OUT23</text>
<text x="125" y="65.8">OUT9</text>
<text x="125" y="63.2">OUT8</text>
<text x="125" y="60.7">OUT7</text>
<text x="100.6" y="68.3">OUT22</text>
<text x="100.6" y="70.8">OUT21</text>
<text x="123.8" y="70.8">OUT11</text>
<text x="123.8" y="68.3">OUT10</text>
<text x="100.6" y="73.4">OUT20</text>
<text x="100.6" y="75.9">OUT19</text>
<text x="123.8" y="73.4">OUT12</text>
<text x="127.5" y="75.9">NC</text>
<text x="100.6" y="78.5">OUT18</text>
<text x="100.6" y="81">VSS</text>
<text x="100.6" y="83.5">OUT17</text>
<text x="123.8" y="83.5">OUT14</text>
<text x="123.8" y="81">OUT13</text>
<text x="127.5" y="78.5">NC</text>
<text x="100.6" y="86.1">OUT16</text>
<text x="100.6" y="88.6">BLANK</text>
<text x="123.8" y="86.1">OUT15</text>
<text x="124.6" y="88.6">LOAD</text>
<text x="100.6" y="91.2">GND</text>
<text x="126.3" y="91.2">CLK</text>
<text x="56.4" y="113.7">U2</text>
<text x="50.2" y="116.7">MAX4719EUB+</text>
<text x="47.2" y="122.9">V+</text>
<text x="47.2" y="125.5">NO1</text>
<text x="62.3" y="125.5">COM2</text>
<text x="64" y="122.9">NO2</text>
<text x="47.2" y="128">COM1</text>
<text x="47.2" y="130.5">IN1</text>
<text x="64.2" y="130.5">NC2</text>
<text x="65.1" y="128">IN2</text>
<text x="47.2" y="133.1">NC1</text>
<text x="63.7" y="133.1">GND</text>
</g>
<g font-size="2.1" fill="#a90000">
<text x="95.9" y="36.8">1</text>
<text x="95.9" y="39.4">2</text>
<text x="95.9" y="41.9">3</text>
<text x="133.5" y="41.9">42</text>
<text x="133.5" y="39.4">43</text>
<text x="133.5" y="36.8">44</text>
<text x="95.9" y="44.4">4</text>
<text x="95.9" y="47">5</text>
<text x="133.5" y="47">40</text>
<text x="133.5" y="44.4">41</text>
<text x="95.9" y="49.5">6</text>
<text x="95.9" y="52.1">7</text>
<text x="133.5" y="52.1">38</text>
<text x="133.5" y="49.5">39</text>
<text x="95.4" y="59.7">10</text>
<text x="95.9" y="54.6">8</text>
<text x="95.9" y="57.1">9</text>
<text x="133.5" y="59.7">35</text>
<text x="133.5" y="57.1">36</text>
<text x="133.5" y="54.6">37</text>
<text x="95.4" y="62.2">11</text>
<text x="95.4" y="64.8">12</text>
<text x="133.5" y="64.8">33</text>
<text x="133.5" y="62.2">34</text>
<text x="95.4" y="67.3">13</text>
<text x="95.4" y="69.8">14</text>
<text x="133.5" y="69.8">31</text>
<text x="133.5" y="67.3">32</text>
<text x="95.4" y="72.4">15</text>
<text x="95.4" y="74.9">16</text>
<text x="95.4" y="77.5">17</text>
<text x="133.5" y="77.5">28</text>
<text x="133.5" y="74.9">29</text>
<text x="133.5" y="72.4">30</text>
<text x="95.4" y="80">18</text>
<text x="95.4" y="82.5">19</text>
<text x="133.5" y="82.5">26</text>
<text x="133.5" y="80">27</text>
<text x="95.4" y="85.1">20</text>
<text x="95.4" y="87.6">21</text>
<text x="133.5" y="87.6">24</text>
<text x="133.5" y="85.1">25</text>
<text x="95.4" y="90.2">22</text>
<text x="133.5" y="90.2">23</text>
<text x="42.6" y="121.9">1</text>
<text x="42.6" y="124.5">2</text>
<text x="71.2" y="121.9">10</text>
<text x="71.8" y="124.5">9</text>
<text x="42.6" y="127">3</text>
<text x="42.6" y="129.5">4</text>
<text x="71.8" y="129.5">7</text>
<text x="71.8" y="127">8</text>
<text x="42.6" y="132.1">5</text>
<text x="71.8" y="132.1">6</text>
</g>
<g font-size="2.1" fill="#840000">
<text x="178" y="178">EL-210 mod prototype for Nulceo G0B1RE</text>
<text x="178" y="184">Sheet: /</text>
<text x="178" y="186.7">File: Akashi-11.kicad_sch</text>
<text x="178" y="196.9">KiCad E.D.A. kicad 6.0.2+dfsg-1</text>
<text x="178" y="194.1">Size: A4</text>
<text x="200" y="194.1">Date: 2022-10-10</text>
<text x="263" y="194.1">Rev: v1.0.0</text>
<text x="263" y="196.9">Id: 1/1</text>
</g>
<g font-size="1.8" fill="#840000">
<text x="35" y="11.9">1</text>
<text x="85" y="11.9">2</text>
<text x="135" y="11.9">3</text>
<text x="185" y="11.9">4</text>
<text x="235" y="11.9">5</text>
<text x="285" y="11.9">6</text>
<text x="10.3" y="35.9">A</text>
<text x="285.3" y="35.9">A</text>
<text x="10.3" y="85.9">B</text>
<text x="285.3" y="85.9">B</text>
<text x="10.3" y="135.9">C</text>
<text x="285.3" y="135.9">C</text>
<text x="10.3" y="185.9">D</text>
<text x="285.3" y="185.9">D</text>
<text x="35" y="199.9">1</text>
<text x="85" y="199.9">2</text>
<text x="135" y="199.9">3</text>
<text x="185" y="199.9">4</text>
<text x="235" y="199.9">5</text>
<text x="285" y="199.9">6</text>
</g>
<g font-size="1.8" fill="#006464">
<text x="71.8" y="16.4">-2V5</text>
<text x="85.5" y="16.4">+24V</text>
<text x="142.4" y="16.4">+3.3V</text>
<text x="70.4" y="26.7">C3</text>
<text x="70.6" y="29.3">0.1u</text>
<text x="83.1" y="26.7">C5</text>
<text x="83.3" y="29.3">0.1u</text>
<text x="155.5" y="26.7">C8</text>
<text x="155.7" y="29.3">0.1u</text>
<text x="56.1" y="30.3">+3.3V</text>
<text x="183" y="35.3">Conn_02x20_Odd_Even</text>
<text x="192.1" y="32.7">J1</text>
<text x="251.7" y="34.7">CN10</text>
<text x="37.9" y="38.3">PPPC192LFBN-RC</text>
<text x="44" y="36">CN7</text>
<text x="65.3" y="37.1">GND</text>
<text x="78" y="37.1">GND</text>
<text x="150.4" y="37.1">GND</text>
<text x="246.2" y="37.1">PPPC192LFBN-RC</text>
<text x="70.3" y="57.5">LED</text>
<text x="70.4" y="55">D3</text>
<text x="69.3" y="66.1">R1</text>
<text x="69.3" y="68.6">1k</text>
<text x="82.9" y="76.8">TP2</text>
<text x="206.7" y="77.1">JP3</text>
<text x="211.8" y="75.8">+BATT</text>
<text x="62.1" y="82.6">SW</text>
<text x="62.2" y="80.1">SW1</text>
<text x="83.1" y="79.3">TestPoint</text>
<text x="209.2" y="86">JP4</text>
<text x="206.3" y="93">GND</text>
<text x="33.6" y="96.8">GND</text>
<text x="53.9" y="96.8">GND GND</text>
<text x="65.3" y="96.8">GND</text>
<text x="241.9" y="96.8">GND</text>
<text x="262.2" y="96.8">GND</text>
<text x="34.5" y="107.8">+3.3V</text>
<text x="76.4" y="107.8">+3.3V</text>
<text x="85.7" y="103.1">GND</text>
<text x="199.1" y="112.9">+BATT</text>
<text x="89.3" y="117.7">TestPoint</text>
<text x="224.5" y="117.3">10u</text>
<text x="225" y="114.8">L2</text>
<text x="235.1" y="115.4">PWR_FLAG</text>
<text x="14.4" y="122.8">TestPoint</text>
<text x="16.8" y="125.3">TP10</text>
<text x="24.5" y="120.3">TestPoint</text>
<text x="25.7" y="122.8">TP11</text>
<text x="31.9" y="123.2">R4</text>
<text x="32" y="125.7">18</text>
<text x="82.7" y="120.6">R6</text>
<text x="82.8" y="123.2">18</text>
<text x="93.1" y="121.2">TP12</text>
<text x="100.7" y="120.3">TestPoint</text>
<text x="102" y="122.5">TP13</text>
<text x="123.5" y="125">TP5</text>
<text x="136.2" y="125">TP6</text>
<text x="147.6" y="125">TP8</text>
<text x="159.1" y="125">TP9</text>
<text x="210.1" y="124.5">C7</text>
<text x="224.9" y="125.5">U4</text>
<text x="80.1" y="130.7">PWR_FLAG</text>
<text x="123.7" y="127.6">TestPoint</text>
<text x="136.4" y="127.6">TestPoint</text>
<text x="147.9" y="127.6">TestPoint</text>
<text x="159.3" y="127.6">TestPoint</text>
<text x="193.4" y="130.4">TestPoint</text>
<text x="203.5" y="131.4">TP4</text>
<text x="210.3" y="127">0.1u</text>
<text x="220" y="128">TLV61046ADB</text>
<text x="221.2" y="130.4">VI</text>
<text x="228" y="130.4">SW</text>
<text x="244.2" y="126.6">TestPoint</text>
<text x="250.5" y="128.8">TP7JP2</text>
<text x="260.8" y="126.8">+24V</text>
<text x="266.8" y="126.6">PWR_FLAG</text>
<text x="221.2" y="135.5">EN</text>
<text x="226" y="133">VOUT</text>
<text x="226.7" y="137.2" transform="rotate(-90 226.7 137.2)">GND</text>
<text x="228.5" y="135.5">FB</text>
<text x="243.3" y="137.2">R2</text>
<text x="251.1" y="136.8">Jumper_2_Bridged</text>
<text x="243.6" y="139.7">61.9k</text>
<text x="34.9" y="145">GND</text>
<text x="76.8" y="145">GND</text>
<text x="117.2" y="146.9">TestPoint R5</text>
<text x="118.3" y="149.5">TP1</text>
<text x="126" y="149.5">18</text>
<text x="134.8" y="148">C4</text>
<text x="148.4" y="148.3">D1</text>
<text x="160.1" y="144.4">PWR_FLAG</text>
<text x="160.7" y="147.2">-2V5</text>
<text x="205" y="145">GND</text>
<text x="243.3" y="149.9">R3</text>
<text x="251.3" y="144.3">C9</text>
<text x="251.4" y="146.8">10u</text>
<text x="17.9" y="155.8">PWR_FLAG</text>
<text x="134.9" y="150.6">1u</text>
<text x="144.7" y="150.9">D_Schottky</text>
<text x="224.1" y="152.6">GND</text>
<text x="243.6" y="152.4">2.15k</text>
<text x="23.8" y="158.4">+BATT</text>
<text x="35.8" y="161.8">L1</text>
<text x="38.2" y="158.6">PWR_FLAG</text>
<text x="53.5" y="159.7">U3</text>
<text x="66.4" y="157.1">TestPoint</text>
<text x="71.4" y="159.3">TP3</text>
<text x="75.9" y="161.6">JP1</text>
<text x="84" y="158.6">+3.3V</text>
<text x="143.2" y="157.8">D2</text>
<text x="143.4" y="160.4">D_Schottky</text>
<text x="160" y="157.5">C2</text>
<text x="160" y="160.1">1u</text>
<text x="47.4" y="162.3">TPS613221ADBV</text>
<text x="47.5" y="166">SW</text>
<text x="56.8" y="166">VOUT</text>
<text x="69.5" y="164.2">Jumper_2_Bridged</text>
<text x="86.5" y="167.3">PWR_FLAG</text>
<text x="139" y="167.9">GND</text>
<text x="155.5" y="167.9">GND</text>
<text x="239.3" y="162.8">GND</text>
<text x="247" y="162.8">GND</text>
<text x="29.8" y="171.5">C1</text>
<text x="35.1" y="168.5">4.7u</text>
<text x="55.2" y="172.5" transform="rotate(-90 55.2 172.5)">GND</text>
<text x="72.2" y="171">C6</text>
<text x="72.3" y="173.5">22u</text>
<text x="30" y="174">0.1u</text>
<text x="24.7" y="189.5">GND</text>
<text x="52.6" y="189.5">GND</text>
<text x="67.9" y="189.5">GND</text>
</g>
<g font-size="1.8" fill="#0000c2">
<text x="19" y="40.6">PC10</text>
<text x="68.6" y="40.6">PC11</text>
<text x="19" y="43.2">PC12</text>
<text x="68.6" y="43.2">PD2</text>
<text x="65.8" y="52.3" transform="rotate(-90 65.8 52.3)">STATUS</text>
<text x="224.8" y="52.1">PA5</text>
<text x="275.6" y="52.1">PA12</text>
<text x="224.8" y="57.1">PA7</text>
<text x="224.8" y="59.7">PB0</text>
<text x="224.8" y="54.6">PA6</text>
<text x="275.6" y="57.1">PC1</text>
<text x="224.8" y="62.2">PC7</text>
<text x="224.8" y="64.8">PA9</text>
<text x="275.6" y="64.8">PB2</text>
<text x="224.8" y="67.3">PA8</text>
<text x="224.8" y="69.8">PB14</text>
<text x="275.6" y="67.3">PB6</text>
<text x="59.4" y="75.2" transform="rotate(-90 59.4 75.2)">RESET</text>
<text x="224.8" y="72.4">PB4</text>
<text x="224.8" y="77.5">PB3</text>
<text x="224.8" y="74.9">PB5</text>
<text x="224.8" y="80">PA10</text>
<text x="275.6" y="82.5">PD8</text>
<text x="116.8" y="158.7">R5 can be 0</text>
<text x="121.9" y="184.8">R2 &lt; 80kOhm to make IR2 &gt; 100 FB pin leakage.</text>
<text x="121.9" y="186.9">Vfb = 795mV</text>
<text x="121.9" y="188.9">R1=(Vout/Vfb-1)R2= 29.2R2.</text>
<text x="121.9" y="191">61.9=28.8*2.15</text>
</g>
<g font-size="1.8" fill="#0f0f0f">
<text x="26.7" y="40.6">LOAD</text>
<text x="59.7" y="40.6">EN24</text>
<text x="142.2" y="41.9">D8</text>
<text x="142.2" y="39.4">SPI1_MOSI</text>
<text x="179.1" y="41.9">D8</text>
<text x="179.1" y="36.8">H1</text>
<text x="179.1" y="39.4">Seg_a</text>
<text x="200.7" y="41.9">KC0</text>
<text x="204.5" y="36.8">H2</text>
<text x="26.7" y="43.2">BLANK</text>
<text x="59.7" y="43.2">STATUS</text>
<text x="142.2" y="44.4">Seg_g</text>
<text x="142.2" y="47">D7</text>
<text x="179.1" y="44.4">Seg_g</text>
<text x="179.1" y="47">D7</text>
<text x="200.7" y="47">KC2</text>
<text x="200.7" y="44.4">KC1</text>
<text x="142.2" y="52.1">D6</text>
<text x="142.2" y="49.5">Seg_f</text>
<text x="179.1" y="52.1">D6</text>
<text x="179.1" y="49.5">Seg_f</text>
<text x="200.7" y="52.1">KR1</text>
<text x="200.7" y="49.5">KR0</text>
<text x="231.1" y="52.1">KR8</text>
<text x="264.2" y="52.1">SPI1_MOSI</text>
<text x="142.2" y="54.6">Seg_e</text>
<text x="142.2" y="59.7">D4</text>
<text x="142.2" y="57.1">D5</text>
<text x="179.1" y="57.1">D5</text>
<text x="179.1" y="59.7">D4</text>
<text x="179.1" y="54.6">Seg_e</text>
<text x="200.7" y="57.1">KR3</text>
<text x="200.7" y="54.6">KR2</text>
<text x="200.7" y="59.7">KR4</text>
<text x="231.1" y="54.6">KR7</text>
<text x="231.1" y="57.1">TIM1_CH1N</text>
<text x="231.1" y="59.7">KR5</text>
<text x="270.5" y="57.1">KR6</text>
<text x="142.2" y="64.8">D3</text>
<text x="142.2" y="62.2">Seg_d</text>
<text x="179.1" y="64.8">D3</text>
<text x="179.1" y="62.2">Seg_d</text>
<text x="200.7" y="62.2">KR5</text>
<text x="200.7" y="64.8">KR6</text>
<text x="231.1" y="64.8">TIM1_CH2</text>
<text x="231.1" y="62.2">KR4</text>
<text x="270.5" y="64.8">KR3</text>
<text x="142.2" y="69.8">D2</text>
<text x="142.2" y="67.3">DP</text>
<text x="179.1" y="67.3">DP</text>
<text x="179.1" y="69.8">D2</text>
<text x="200.7" y="67.3">KR7</text>
<text x="200.7" y="69.8">KR8</text>
<text x="231.1" y="67.3">TIM1_CH1</text>
<text x="231.1" y="69.8">KR1</text>
<text x="270.5" y="67.3">KR2</text>
<text x="142.2" y="72.4">Seg_c</text>
<text x="179.1" y="77.5">Seg_b</text>
<text x="179.1" y="72.4">Seg_c</text>
<text x="179.1" y="74.9">D1</text>
<text x="231.1" y="72.4">KR0</text>
<text x="231.1" y="74.9">KC2</text>
<text x="231.1" y="77.5">KC1</text>
<text x="142.2" y="80">D1</text>
<text x="142.2" y="82.5">Seg_b</text>
<text x="179.1" y="80">D0</text>
<text x="231.1" y="80">KC0</text>
<text x="265.4" y="82.5">SPI1_SCK</text>
<text x="81.3" y="87.6">BLANK</text>
<text x="81.3" y="85.1">Seg_a</text>
<text x="142.2" y="87.6">LOAD</text>
<text x="142.2" y="85.1">D0</text>
<text x="142.2" y="90.2">SPI1_SCK</text>
<text x="92.7" y="124.4">H2</text>
<text x="24.1" y="127">H1</text>
<text x="24.1" y="129.5">TIM1_CH1N</text>
<text x="90.2" y="127">TIM1_CH1</text>
<text x="121.9" y="132.1">SPI1_SCK</text>
<text x="134.6" y="132.1">SPI1_MOSI</text>
<text x="146" y="132.1">LOAD</text>
<text x="157.5" y="132.1">BLANK</text>
<text x="213.4" y="134.6">EN24</text>
<text x="113" y="152.4">TIM1_CH2</text>
</g>
<g font-size="1.8" fill="#a90000">
<text x="40.8" y="40.6">1</text>
<text x="49.7" y="40.6">2</text>
<text x="188.1" y="36.8">1</text>
<text x="188.1" y="39.4">3</text>
<text x="188.1" y="41.9">5</text>
<text x="197" y="36.8">2</text>
<text x="197" y="39.4">4</text>
<text x="197" y="41.9">6</text>
<text x="249.1" y="39.4">1</text>
<text x="249.1" y="41.9">3</text>
<text x="258" y="39.4">2</text>
<text x="258" y="41.9">4</text>
<text x="40.8" y="43.2">3</text>
<text x="40.8" y="45.7">5</text>
<text x="49.7" y="43.2">4</text>
<text x="49.7" y="45.7">6</text>
<text x="188.1" y="44.4">7</text>
<text x="188.1" y="47">9</text>
<text x="196.5" y="47">10</text>
<text x="197" y="44.4">8</text>
<text x="249.1" y="44.4">5</text>
<text x="249.1" y="47">7</text>
<text x="258" y="44.4">6</text>
<text x="258" y="47">8</text>
<text x="40.3" y="53.3">11</text>
<text x="40.8" y="48.3">7</text>
<text x="40.8" y="50.8">9</text>
<text x="49.2" y="50.8">10</text>
<text x="49.2" y="53.3">12</text>
<text x="49.7" y="48.3">8</text>
<text x="187.6" y="49.5">11</text>
<text x="187.6" y="52.1">13</text>
<text x="196.5" y="49.5">12</text>
<text x="196.5" y="52.1">14</text>
<text x="248.6" y="52.1">11</text>
<text x="249.1" y="49.5">9</text>
<text x="257.5" y="49.5">10</text>
<text x="257.5" y="52.1">12</text>
<text x="40.3" y="55.9">13</text>
<text x="40.3" y="58.4">15</text>
<text x="49.2" y="55.9">14</text>
<text x="49.2" y="58.4">16</text>
<text x="187.6" y="54.6">15</text>
<text x="187.6" y="57.1">17</text>
<text x="187.6" y="59.7">19</text>
<text x="196.5" y="54.6">16</text>
<text x="196.5" y="57.1">18</text>
<text x="196.5" y="59.7">20</text>
<text x="248.6" y="54.6">13</text>
<text x="248.6" y="57.1">15</text>
<text x="248.6" y="59.7">17</text>
<text x="257.5" y="54.6">14</text>
<text x="257.5" y="57.1">16</text>
<text x="257.5" y="59.7">18</text>
<text x="40.3" y="61">17</text>
<text x="40.3" y="63.5">19</text>
<text x="49.2" y="61">18</text>
<text x="49.2" y="63.5">20</text>
<text x="187.6" y="62.2">21</text>
<text x="187.6" y="64.8">23</text>
<text x="196.5" y="62.2">22</text>
<text x="196.5" y="64.8">24</text>
<text x="248.6" y="62.2">19</text>
<text x="248.6" y="64.8">21</text>
<text x="257.5" y="62.2">20</text>
<text x="257.5" y="64.8">22</text>
<text x="40.3" y="66">21</text>
<text x="40.3" y="68.6">23</text>
<text x="40.3" y="71.1">25</text>
<text x="49.2" y="66">22</text>
<text x="49.2" y="68.6">24</text>
<text x="49.2" y="71.1">26</text>
<text x="187.6" y="67.3">25</text>
<text x="187.6" y="69.8">27</text>
<text x="196.5" y="67.3">26</text>
<text x="196.5" y="69.8">28</text>
<text x="248.6" y="67.3">23</text>
<text x="248.6" y="69.8">25</text>
<text x="257.5" y="67.3">24</text>
<text x="257.5" y="69.8">26</text>
<text x="40.3" y="73.7">27</text>
<text x="40.3" y="76.2">29</text>
<text x="49.2" y="73.7">28</text>
<text x="49.2" y="76.2">30</text>
<text x="187.6" y="72.4">29</text>
<text x="187.6" y="74.9">31</text>
<text x="187.6" y="77.5">33</text>
<text x="196.5" y="72.4">30</text>
<text x="196.5" y="74.9">32</text>
<text x="196.5" y="77.5">34</text>
<text x="248.6" y="72.4">27</text>
<text x="248.6" y="74.9">29</text>
<text x="248.6" y="77.5">31</text>
<text x="257.5" y="72.4">28</text>
<text x="257.5" y="74.9">30</text>
<text x="257.5" y="77.5">32</text>
<text x="40.3" y="78.7">31</text>
<text x="40.3" y="81.3">33</text>
<text x="40.3" y="83.8">35</text>
<text x="49.2" y="78.7">32</text>
<text x="49.2" y="81.3">34</text>
<text x="49.2" y="83.8">36</text>
<text x="187.6" y="80">35</text>
<text x="187.6" y="82.5">37</text>
<text x="196.5" y="80">36</text>
<text x="196.5" y="82.5">38</text>
<text x="204" y="81.8">1</text>
<text x="211.6" y="81.8">2</text>
<text x="248.6" y="80">33</text>
<text x="248.6" y="82.5">35</text>
<text x="257.5" y="80">34</text>
<text x="257.5" y="82.5">36</text>
<text x="40.3" y="86.4">37</text>
<text x="49.2" y="86.4">38</text>
<text x="187.6" y="85.1">39</text>
<text x="196.5" y="85.1">40</text>
<text x="205.2" y="84.3">1</text>
<text x="210.3" y="84.3">2</text>
<text x="248.6" y="85.1">37</text>
<text x="257.5" y="85.1">38</text>
<text x="219.2" y="129.5">6</text>
<text x="231.9" y="129.5">1</text>
<text x="219.2" y="134.6">4</text>
<text x="231.9" y="134.6">3</text>
<text x="231.9" y="132.1">5</text>
<text x="251" y="133.9">1</text>
<text x="258.6" y="133.9">2</text>
<text x="225.8" y="139.2" transform="rotate(-90 225.8 139.2)">2</text>
<text x="45.2" y="165.1">1</text>
<text x="63" y="165.1">4</text>
<text x="73.2" y="166.9">1</text>
<text x="80.8" y="166.9">2</text>
<text x="54.4" y="174.7" transform="rotate(-90 54.4 174.7)">2</text>
</g>
</svg>
